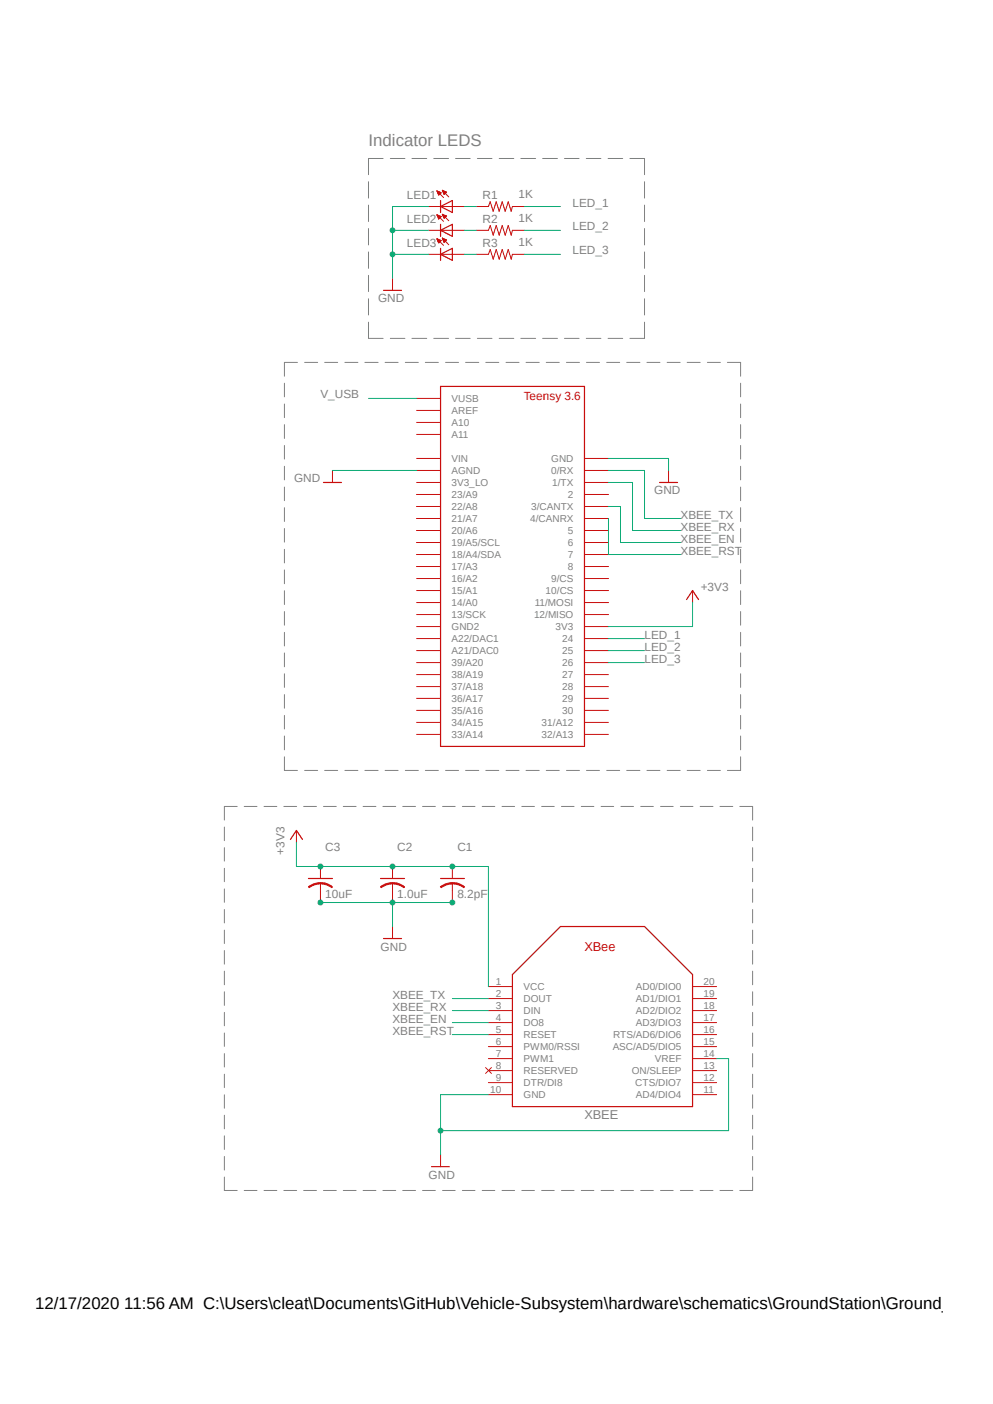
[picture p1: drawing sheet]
<svg xmlns="http://www.w3.org/2000/svg" width="210mm" height="297mm" viewBox="0 0 210 297" stroke-linecap="round" stroke-linejoin="round" font-family="sans-serif">
<path d="M47.4 27.3l111.9 224.7M159.3 27.3l-111.9 224.7" fill="none" stroke="#fff" stroke-width=".21"/>
<g fill="none" stroke="#808080" stroke-width=".21">
<path d="M77.9 38.4v3.5M81 33.5h-3.1v3.5M82.5 33.5h3.1M87.1 33.5h3.2M91.7 33.5h3.2M96.4 33.5h3M101 33.5h3.1M105.6 33.5h3.1M110.2 33.5h3.1M114.8 33.5h3.1M119.4 33.5h3.1M124 33.5h3.1"/>
<path d="M128.6 33.5h3.1M133.2 33.5h3.1v3.5M136.3 38.4v3.5M77.9 43.4v3.5M77.9 48.3v3.5M77.9 53.3v3.5M77.9 58.3v3.4M136.3 43.4v3.5M136.3 48.3v3.5M136.3 53.3v3.5M136.3 58.3v3.4M62.9 76.7h-2.7v2.9"/>
<path d="M64.4 76.7h2.8M68.7 76.7h2.7M72.9 76.7h2.8M77.2 76.7h2.8M77.9 68.2v3.4h3.1M77.9 63.2v3.4M81.4 76.7h2.8M82.5 71.6h3.1M85.7 76.7h2.8M87.1 71.6h3.2M90 76.7h2.7M91.7 71.6h3.2"/>
<path d="M94.2 76.7h2.8M96.4 71.6h3M98.5 76.7h2.8M101 71.6h3.1M102.7 76.7h2.8M105.6 71.6h3.1M107 76.7h2.8M110.2 71.6h3.1M111.3 76.7h2.7M114.8 71.6h3.1M115.5 76.7h2.8M119.4 71.6h3.1"/>
<path d="M119.8 76.7h2.8M124 71.6h3.1M124 76.7h2.8M128.3 76.7h2.8M128.6 71.6h3.1M132.5 76.7h2.8M136.3 63.2v3.4M136.3 68.2v3.4h-3.1M136.8 76.7h2.8M141.1 76.7h2.7M145.3 76.7h2.8M149.6 76.7h2.8"/>
<path d="M153.8 76.7h2.8v2.9M60.2 81.1v2.8M60.2 85.5v2.8M60.2 89.8v3M60.2 94.2v2.9M60.2 98.6v2.9M156.6 81.1v2.8M156.6 85.5v2.8M156.6 89.8v3M156.6 94.2v2.9M156.6 98.6v2.9M60.2 103v2.9"/>
<path d="M60.2 107.4v2.9M60.2 111.8v2.9M60.2 116.2v2.9M156.6 103v2.9M156.6 107.4v2.9M156.6 111.8v2.9M156.6 116.2v2.9M60.2 120.6v2.9M60.2 125v2.9M60.2 129.4v2.8M60.2 133.8v2.9M60.2 138.1v3"/>
<path d="M156.6 120.6v2.9M156.6 125v2.9M156.6 129.4v2.8M156.6 133.8v2.9M156.6 138.1v3M60.2 142.5v2.9M60.2 146.9v2.9M60.2 151.3v2.9M60.2 155.7v2.9M156.6 142.5v2.9M156.6 146.9v2.9M156.6 151.3v2.9"/>
<path d="M156.6 155.7v2.9M47.5 175v2.8M47.5 179.3v2.9M50.2 170.6h-2.7v2.9M51.6 170.6h2.8M55.8 170.6h2.7M60 170.6h2.7M60.2 160.1v2.9h2.7M64.2 170.6h2.7M64.4 163h2.8M68.4 170.6h2.7M68.7 163h2.7"/>
<path d="M72.6 170.6h2.7M72.9 163h2.8M76.8 170.6h2.7M77.2 163h2.8M81 170.6h2.7M81.4 163h2.8M85.2 170.6h2.7M85.7 163h2.8M89.4 170.6h2.7M90 163h2.7M93.6 170.6h2.7M94.2 163h2.8"/>
<path d="M97.8 170.6h2.7M98.5 163h2.8M102 170.6h2.6M102.7 163h2.8M106.2 170.6h2.6M107 163h2.8M110.4 170.6h2.6M111.3 163h2.7M114.6 170.6h2.6M115.5 163h2.8M118.7 170.6h2.7M119.8 163h2.8"/>
<path d="M122.9 170.6h2.7M124 163h2.8M127.1 170.6h2.7M128.3 163h2.8M131.3 170.6h2.7M132.5 163h2.8M135.5 170.6h2.7M136.8 163h2.8M139.7 170.6h2.7M141.1 163h2.7M143.9 170.6h2.7M145.3 163h2.8"/>
<path d="M148.1 170.6h2.7M149.6 163h2.8M152.3 170.6h2.7M156.5 170.6h2.7v2.9M156.6 160.1v2.9h-2.8M159.2 175v2.8M159.2 179.3v2.9M47.5 183.7v2.8M47.5 188v2.9M47.5 192.4v2.8M47.5 196.8v2.8M159.2 183.7v2.8"/>
<path d="M159.2 188v2.9M159.2 192.4v2.8M159.2 196.8v2.8M47.5 201.1v2.9M47.5 205.4v2.9M47.5 209.8v2.9M47.5 214.2v2.8M47.5 218.5v2.9M159.2 201.1v2.9M159.2 205.4v2.9M159.2 209.8v2.9M159.2 214.2v2.8"/>
<path d="M159.2 218.5v2.9M47.5 222.9v2.8M47.5 227.2v2.9M47.5 231.6v2.8M47.5 235.9v2.9M159.2 222.9v2.8M159.2 227.2v2.9M159.2 231.6v2.8M159.2 235.9v2.9M47.5 240.3v2.9M47.5 244.6v2.9M47.5 249v2.8h2.7"/>
<path d="M51.6 251.8h2.8M55.8 251.8h2.7M60 251.8h2.7M64.2 251.8h2.7M68.4 251.8h2.7M72.6 251.8h2.7M76.8 251.8h2.7M81 251.8h2.7M85.2 251.8h2.7M89.4 251.8h2.7M93.6 251.8h2.7M97.8 251.8h2.7"/>
<path d="M102 251.8h2.6M106.2 251.8h2.6M110.4 251.8h2.6M114.6 251.8h2.6M118.7 251.8h2.7M122.9 251.8h2.7M127.1 251.8h2.7M131.3 251.8h2.7M135.5 251.8h2.7M139.7 251.8h2.7M143.9 251.8h2.7M148.1 251.8h2.7"/>
<path d="M152.3 251.8h2.7M159.2 249v2.8h-2.7M159.2 240.3v2.9M159.2 244.6v2.9"/>
</g>
<path d="M93.2 81.7h30.4v76.2h-30.4zM93.2 185.8h5M118.5 196h17.8l10.2 10.2v27.9h-38.1v-27.9z" fill="none" stroke="#c90d0c" stroke-width=".25"/>
<g fill="none" stroke="#c90d0c" stroke-width=".21">
<path d="M88.1 99.5h5.1M88.1 97h5.1M88.1 84.3h5.1M88.1 86.8h5.1M88.1 89.4h5.1M88.1 91.9h5.1M123.6 99.5h5.1M123.6 97h5.1M88.1 102.1h5.1M88.1 104.6h5.1M88.1 107.1h5.1M88.1 109.7h5.1"/>
<path d="M88.1 112.2h5.1M88.1 114.8h5.1M88.1 117.3h5.1M88.1 119.8h5.1M123.6 102.1h5.1M123.6 104.6h5.1M123.6 107.1h5.1M123.6 109.7h5.1M123.6 112.2h5.1M123.6 114.8h5.1M123.6 117.3h5.1M123.6 119.8h5.1"/>
<path d="M88.1 122.4h5.1M88.1 124.9h5.1M88.1 127.5h5.1M88.1 130h5.1M88.1 132.5h5.1M88.1 135.1h5.1M88.1 137.6h5.1M123.6 122.4h5.1M123.6 124.9h5.1M123.6 127.5h5.1M123.6 130h5.1M123.6 132.5h5.1"/>
<path d="M123.6 135.1h5.1M123.6 137.6h5.1M88.1 140.2h5.1M88.1 142.7h5.1M88.1 145.2h5.1M88.1 147.7h5.1M88.1 150.3h5.1M88.1 152.8h5.1M88.1 155.4h5.1M123.6 140.2h5.1M123.6 142.7h5.1M123.6 145.2h5.1"/>
<path d="M123.6 147.7h5.1M123.6 150.3h5.1M123.6 152.8h5.1M123.6 155.4h5.1M95.7 186.9v1.5M103.3 208.7h5.1M103.3 211.2h5.1M103.3 213.8h5.1M103.3 216.3h5.1M103.3 218.9h5.1M146.5 208.7h5.1M146.5 211.2h5.1"/>
<path d="M146.5 213.8h5.1M146.5 216.3h5.1M146.5 218.9h5.1M102.7 225.8l1.2 1.3M103.3 221.4h5.1M103.3 223.9h5.1M103.3 226.5h5.1M103.3 229h5.1M103.3 231.6h5.1M103.9 225.8l-1.2 1.3M146.5 221.4h5.1M146.5 223.9h5.1"/>
<path d="M146.5 226.5h5.1M146.5 229h5.1M146.5 231.6h5.1"/>
</g>
<path d="M95.7 186.7a3.5 3.5 0 0 1 2.6 .9l-.2 .2a3.9 3.9 0 0 0-2.4-.8z" fill-rule="evenodd" fill="#c90d0c"/>
<path d="M95.7 186.7a3.5 3.5 0 0 1 2.6 .9l-.2 .2a3.9 3.9 0 0 0-2.4-.8z" fill="none" stroke="#c90d0c" stroke-width=".21"/>
<path d="M93.1 187.6l.3-.2a4 4 0 0 1 2.3-.7v.3a4.1 4.1 0 0 0-2.4 .8z" fill-rule="evenodd" fill="#c90d0c"/>
<path d="M83 186.9v1.5M93.1 187.6l.3-.2a4 4 0 0 1 2.3-.7v.3a4.1 4.1 0 0 0-2.4 .8zM95.7 183.3v2.5M95.7 188.4v2.5" fill="none" stroke="#c90d0c" stroke-width=".21"/>
<path d="M80.5 185.8h5.1" fill="none" stroke="#c90d0c" stroke-width=".25"/>
<path d="M83 186.7a3.4 3.4 0 0 1 2.6 .9l-.2 .2a4.1 4.1 0 0 0-2.4-.8z" fill-rule="evenodd" fill="#c90d0c"/>
<path d="M83 186.7a3.4 3.4 0 0 1 2.6 .9l-.2 .2a4.1 4.1 0 0 0-2.4-.8z" fill="none" stroke="#c90d0c" stroke-width=".21"/>
<path d="M80.5 187.6a4 4 0 0 1 2.5-.9v.3a4.1 4.1 0 0 0-2.4 .8z" fill-rule="evenodd" fill="#c90d0c"/>
<path d="M67.8 186.9v1.5M80.5 187.6a4 4 0 0 1 2.5-.9v.3a4.1 4.1 0 0 0-2.4 .8zM83 183.3v2.5M83 188.4v2.5" fill="none" stroke="#c90d0c" stroke-width=".21"/>
<path d="M65.2 185.8h5.1" fill="none" stroke="#c90d0c" stroke-width=".25"/>
<path d="M67.8 186.7a3.4 3.4 0 0 1 2.5 .9l-.1 .2a4.1 4.1 0 0 0-2.4-.8z" fill-rule="evenodd" fill="#c90d0c"/>
<path d="M67.8 186.7a3.4 3.4 0 0 1 2.5 .9l-.1 .2a4.1 4.1 0 0 0-2.4-.8z" fill="none" stroke="#c90d0c" stroke-width=".21"/>
<path d="M65.2 187.6l.3-.2a4.2 4.2 0 0 1 2.3-.7v.3a4.1 4.1 0 0 0-2.4 .8z" fill-rule="evenodd" fill="#c90d0c"/>
<g fill="none" stroke="#c90d0c" stroke-width=".21">
<path d="M83 58.9v2.5M90.6 43.7h7.6M90.6 48.7h7.6M90.6 53.8h7.6M92.4 40.4l1.4 1.4M92.4 40.4h.1M92.4 40.4l.9 .4-.5 .5zM92.4 45.4l1.4 1.4M92.4 45.5h.1M92.4 45.4l.9 .4-.5 .5M92.4 45.4l.4 .9M92.4 50.5l1.4 1.4"/>
<path d="M92.4 50.5h.1M92.4 50.5l.9 .4-.5 .5zM92.5 40.5h.3M92.5 45.6h.2M92.5 50.6h.2M92.5 40.6h.5M92.5 45.7h.4M92.5 50.8h.4M92.5 40.7h.7M92.5 45.8h.6M92.5 50.8h.6M92.6 40.8h.7"/>
<path d="M92.6 45.8h.7M92.6 51h.6M92.6 50.9h.7M92.6 40.9h.5M92.6 46h.5M92.6 45.9h.6M92.6 51.1h.5M92.7 41h.3M92.7 46.1h.3M92.7 51.2h.3M92.7 41.1h.3M92.7 41.1h.2"/>
<path d="M92.7 46.2h.2M92.7 51.3h.2M92.8 41.2h.1M92.8 46.3h.1M92.8 51.4h.1M93.6 40.3l1.3 1.4M93.6 40.3l.8 .3-.5 .5zM93.6 40.3h.1M93.6 45.3l1.3 1.4M93.6 45.3l.8 .4-.5 .5zM93.6 45.4h.1M93.6 50.4l1.3 1.4"/>
<path d="M93.6 50.4l.8 .4-.5 .5M93.6 50.4l.3 .9M93.6 50.5h.1M93.6 40.4h.4M93.6 40.3h.2M93.6 45.5h.3M93.6 50.5h.3M93.6 40.5h.6M93.6 45.6h.5M93.6 50.6h.5M93.7 40.6h.7M93.7 45.7h.7"/>
<path d="M93.7 50.8h.6M93.7 40.7h.7M93.7 45.8h.7M93.7 50.8h.7M93.8 40.8h.5M93.8 45.8h.5M93.8 50.9h.5M93.8 40.9h.3M93.8 45.9h.4M93.8 51h.4M93.9 41h.2M93.9 46h.2"/>
<path d="M93.9 51.2h.1M93.9 51.1h.2M93.9 41.1h.1M93.9 46.1h.1M93.9 51.3h.1M100.8 43.7h2.5l.4-1 .6 2 .6-2 .7 2 .6-2 .6 2 .7-2 .6 2 .3-1h2.5M100.8 48.7h2.5l.4-1 .6 2 .6-2 .7 2 .6-2 .6 2 .7-2 .6 2 .3-1h2.5M100.8 53.8h2.5l.4-1 .6 2 .6-2 .7 2 .6-2 .6 2 .7-2 .6 2 .3-1h2.5M70.3 99.5v2.6M141.4 99.5v2.6M146.5 124.9v2.6M62.7 175.7v2.5"/>
<path d="M65.2 187.6l.3-.2a4.2 4.2 0 0 1 2.3-.7v.3a4.1 4.1 0 0 0-2.4 .8zM67.8 183.3v2.5M67.8 188.4v2.5M83 196v2.5M93.2 244.3v2.5"/>
</g>
<g fill="none" stroke="#c90d0c" stroke-width=".25">
<path d="M93.2 43.7l2.5-1.3v2.6zM93.2 42.4v2.6M93.2 47.5v2.5M93.2 52.5v2.6M93.2 48.7l2.5-1.2v2.5zM93.2 53.8l2.5-1.3v2.6zM81.1 61.4h3.8M68.4 102.1h3.8M139.5 102.1h3.8M145.2 126.8l1.3-1.9 1.2 1.9M61.4 177.6l1.3-1.9 1.3 1.9M81.1 198.5h3.8"/>
<path d="M91.3 246.8h3.7"/>
</g>
<path d="M103.3 231.6h-10.1v12.7M151.6 223.9h2.5v15.3h-60.9" fill="none" stroke="#0dab76" stroke-width=".21"/>
<circle cx="93.2" cy="239.2" r=".51" fill="#0dab76"/>
<g fill="none" stroke="#0dab76" stroke-width=".21">
<path d="M83 190.9v5.1"/>
<circle cx="93.2" cy="239.2" r=".51"/>
</g>
<circle cx="83" cy="190.9" r=".51" fill="#0dab76"/>
<g fill="none" stroke="#0dab76" stroke-width=".21">
<path d="M67.8 190.9h27.9"/>
<circle cx="83" cy="190.9" r=".51"/>
</g>
<circle cx="95.7" cy="190.9" r=".51" fill="#0dab76"/>
<circle cx="95.7" cy="190.9" r=".51" fill="none" stroke="#0dab76" stroke-width=".21"/>
<circle cx="67.8" cy="190.9" r=".51" fill="#0dab76"/>
<g fill="none" stroke="#0dab76" stroke-width=".21">
<path d="M83 48.7h7.6M90.6 53.8h-7.6v5.1M70.3 99.5h17.8M128.7 97h12.7v2.5"/>
<circle cx="67.8" cy="190.9" r=".51"/>
</g>
<circle cx="83" cy="53.8" r=".51" fill="#0dab76"/>
<g fill="none" stroke="#0dab76" stroke-width=".21">
<path d="M90.6 43.7h-7.6v10.1"/>
<circle cx="83" cy="53.8" r=".51"/>
</g>
<circle cx="83" cy="48.7" r=".51" fill="#0dab76"/>
<g fill="none" stroke="#0dab76" stroke-width=".21">
<path d="M77.9 84.3h10.2M128.7 99.5h7.6v10.2h7.6M128.7 102.1h5.1v10.1h10.1M128.7 107.1h2.5v7.7h12.7M128.7 109.7v7.6h15.2M62.7 178.2v5.1h20.3M103.3 183.3v25.4M95.7 211.2h7.6M95.7 213.8h7.6M95.7 216.3h7.6M95.7 218.9h7.6"/>
<circle cx="83" cy="48.7" r=".51"/>
</g>
<circle cx="67.8" cy="183.3" r=".51" fill="#0dab76"/>
<g fill="none" stroke="#0dab76" stroke-width=".21">
<path d="M95.7 183.3h7.6"/>
<circle cx="67.8" cy="183.3" r=".51"/>
</g>
<circle cx="83" cy="183.3" r=".51" fill="#0dab76"/>
<g fill="none" stroke="#0dab76" stroke-width=".21">
<path d="M83 183.3h12.7"/>
<circle cx="83" cy="183.3" r=".51"/>
</g>
<circle cx="95.7" cy="183.3" r=".51" fill="#0dab76"/>
<g fill="none" stroke="#0dab76" stroke-width=".21">
<path d="M98.2 43.7h2.6M98.2 48.7h2.6M98.2 53.8h2.6M110.9 43.7h7.6M110.9 48.7h7.6M110.9 53.8h7.6M128.7 135.1h7.6M128.7 137.6h7.6M146.5 127.5v5h-17.8M128.7 140.2h7.6"/>
<circle cx="95.7" cy="183.3" r=".51"/>
</g>
<text font-size="3.6" fill="#808080" x="77.9" y="31">Indicator LEDS</text>
<text font-size="3.6" x="7.4" y="276.9">12/17/2020 11:56 AM C:\Users\cleat\Documents\GitHub\Vehicle-Subsystem\hardware\schematics\GroundStation\Ground_Station</text>
<text font-size="2.7" fill="#c90d0c" x="123.6" y="201.1">XBee</text>
<text font-size="2.7" fill="#808080" x="123.6" y="236.6">XBEE</text>
<g font-size="2.5" fill="#808080">
<text x="109.6" y="41.9">1K</text>
<text x="86.1" y="42.2">LED1</text>
<text x="86.1" y="47.2">LED2</text>
<text x="102" y="42.2">R1</text>
<text x="102" y="47.2">R2</text>
<text x="109.6" y="47">1K</text>
<text x="121.1" y="43.7">LED_1</text>
<text x="86.1" y="52.3">LED3</text>
<text x="102" y="52.3">R3</text>
<text x="109.6" y="52">1K</text>
<text x="121.1" y="48.7">LED_2</text>
<text x="121.1" y="53.8">LED_3</text>
<text x="80" y="64">GND</text>
<text x="67.8" y="84.3">V_USB</text>
<text x="62.2" y="102.1">GND</text>
<text x="138.3" y="104.6">GND</text>
<text x="143.9" y="109.7">XBEE_TX</text>
<text x="143.9" y="112.2">XBEE_RX</text>
<text x="143.9" y="114.8">XBEE_EN</text>
<text x="143.9" y="117.3">XBEE_RST</text>
<text x="148.2" y="124.9">+3V3</text>
<text x="136.3" y="135.1">LED_1</text>
<text x="136.3" y="137.6">LED_2</text>
<text x="136.3" y="140.2">LED_3</text>
<text x="60.2" y="180.8" transform="rotate(-90 60.2 180.8)">+3V3</text>
<text x="68.8" y="180.1">C3</text>
<text x="84" y="180.1">C2</text>
<text x="96.7" y="180.1">C1</text>
<text x="68.8" y="190">10uF</text>
<text x="84" y="190">1.0uF</text>
<text x="96.7" y="190">8.2pF</text>
<text x="80.5" y="201.1">GND</text>
<text x="83" y="211.2">XBEE_TX</text>
<text x="83" y="213.8">XBEE_RX</text>
<text x="83" y="216.3">XBEE_EN</text>
<text x="83" y="218.9">XBEE_RST</text>
<text x="90.6" y="249.3">GND</text>
</g>
<text font-size="2.5" fill="#c90d0c" x="110.8" y="84.5">Teensy 3.6</text>
<g font-size="2.1" fill="#808080">
<text x="95.5" y="85">VUSB</text>
<text x="95.5" y="87.6">AREF</text>
<text x="95.5" y="90.1">A10</text>
<text x="95.5" y="92.7">A11</text>
<text x="95.5" y="97.7">VIN</text>
<text x="95.5" y="100.3">AGND</text>
<text x="116.6" y="100.3">0/RX</text>
<text x="116.6" y="97.7">GND</text>
<text x="95.5" y="102.8">3V3_LO</text>
<text x="95.5" y="105.4">23/A9</text>
<text x="95.5" y="107.9">22/A8</text>
<text x="112.4" y="107.9">3/CANTX</text>
<text x="116.8" y="102.8">1/TX</text>
<text x="120.1" y="105.4">2</text>
<text x="95.5" y="110.4">21/A7</text>
<text x="95.5" y="113">20/A6</text>
<text x="112.1" y="110.4">4/CANRX</text>
<text x="120.1" y="113">5</text>
<text x="95.5" y="115.5">19/A5/SCL</text>
<text x="95.5" y="118.1">18/A4/SDA</text>
<text x="120.1" y="115.5">6</text>
<text x="120.1" y="118.1">7</text>
<text x="95.5" y="120.6">17/A3</text>
<text x="95.5" y="123.1">16/A2</text>
<text x="95.5" y="125.7">15/A1</text>
<text x="115.4" y="125.7">10/CS</text>
<text x="116.6" y="123.1">9/CS</text>
<text x="120.1" y="120.6">8</text>
<text x="95.5" y="128.2">14/A0</text>
<text x="95.5" y="130.8">13/SCK</text>
<text x="112.9" y="130.8">12/MISO</text>
<text x="113.1" y="128.2">11/MOSI</text>
<text x="95.5" y="133.3">GND2</text>
<text x="95.5" y="135.8">A22/DAC1</text>
<text x="117.5" y="133.3">3V3</text>
<text x="118.9" y="135.8">24</text>
<text x="95.5" y="138.4">A21/DAC0</text>
<text x="95.5" y="140.9">39/A20</text>
<text x="95.5" y="143.5">38/A19</text>
<text x="118.9" y="138.4">25</text>
<text x="118.9" y="140.9">26</text>
<text x="118.9" y="143.5">27</text>
<text x="95.5" y="146">37/A18</text>
<text x="95.5" y="148.5">36/A17</text>
<text x="118.9" y="146">28</text>
<text x="118.9" y="148.5">29</text>
<text x="95.5" y="151.1">35/A16</text>
<text x="95.5" y="153.6">34/A15</text>
<text x="114.6" y="153.6">31/A12</text>
<text x="118.9" y="151">30</text>
<text x="95.5" y="156.1">33/A14</text>
<text x="114.6" y="156.1">32/A13</text>
<text x="104.9" y="208.4">1</text>
<text x="110.7" y="209.5">VCC</text>
<text x="134.5" y="209.5">AD0/DIO0</text>
<text x="148.8" y="208.4">20</text>
<text x="104.9" y="210.9">2</text>
<text x="104.9" y="213.4">3</text>
<text x="104.9" y="215.9">4</text>
<text x="110.7" y="212">DOUT</text>
<text x="110.7" y="214.5">DIN</text>
<text x="134.5" y="214.5">AD2/DIO2</text>
<text x="134.5" y="212">AD1/DIO1</text>
<text x="148.8" y="215.9">17</text>
<text x="148.8" y="213.4">18</text>
<text x="148.8" y="210.9">19</text>
<text x="104.9" y="218.5">5</text>
<text x="104.9" y="221">6</text>
<text x="110.7" y="217.1">DO8</text>
<text x="110.7" y="219.6">RESET</text>
<text x="129.7" y="219.6">RTS/AD6/DIO6</text>
<text x="134.5" y="217.1">AD3/DIO3</text>
<text x="148.8" y="221">15</text>
<text x="148.8" y="218.5">16</text>
<text x="104.9" y="223.6">7</text>
<text x="104.9" y="226.1">8</text>
<text x="110.7" y="222.2">PWM0/RSSI</text>
<text x="110.7" y="224.7">PWM1</text>
<text x="110.7" y="227.2">RESERVED</text>
<text x="129.6" y="222.2">ASC/AD5/DIO5</text>
<text x="133.6" y="227.2">ON/SLEEP</text>
<text x="138.5" y="224.7">VREF</text>
<text x="148.8" y="226.1">13</text>
<text x="148.8" y="223.6">14</text>
<text x="103.7" y="231.2">10</text>
<text x="104.9" y="228.6">9</text>
<text x="110.7" y="229.8">DTR/DI8</text>
<text x="110.7" y="232.3">GND</text>
<text x="134.4" y="229.8">CTS/DIO7</text>
<text x="134.5" y="232.3">AD4/DIO4</text>
<text x="148.8" y="231.2">11</text>
<text x="148.8" y="228.6">12</text>
</g>
</svg>
